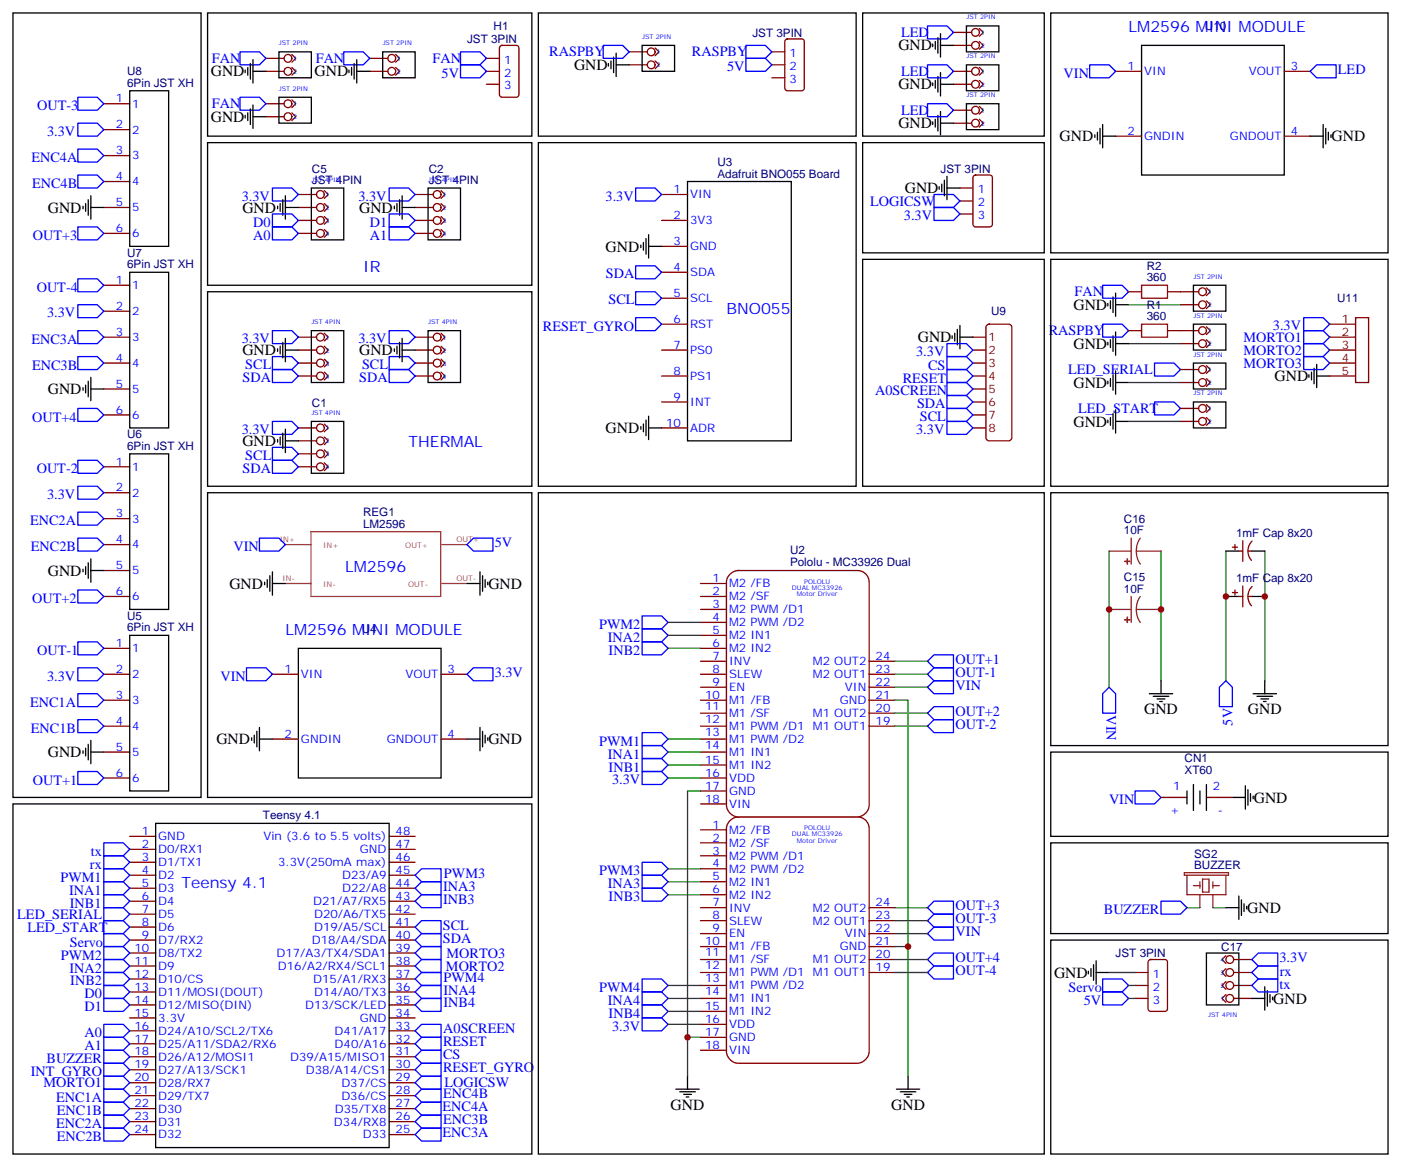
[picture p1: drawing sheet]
<svg xmlns="http://www.w3.org/2000/svg" width="381mm" height="317mm" viewBox="0 0 381 317" stroke-linecap="round" stroke-linejoin="round" font-family="sans-serif">
<g fill="none" stroke="#870000" stroke-width=".35">
<path d="M35.3 227.5h7M35.3 231.1h7M35.3 234.6h7M35.3 238.1h7M105.8 227.5h7.1M105.8 231.1h7.1M105.8 234.6h7.1M105.8 238.1h7.1M35.3 241.7h7M35.3 245.2h7M35.3 248.7h7M35.3 252.2h7"/>
<path d="M35.3 255.8h7M35.3 259.3h7M105.8 241.7h7.1M105.8 245.2h7.1M105.8 248.7h7.1M105.8 252.2h7.1M105.8 255.8h7.1M105.8 259.3h7.1M35.3 262.8h7M35.3 266.3h7M35.3 269.9h7M35.3 273.4h7"/>
<path d="M35.3 276.9h7M105.8 262.8h7.1M105.8 266.3h7.1M105.8 269.9h7.1M105.8 273.4h7.1M105.8 276.9h7.1M35.3 280.5h7M35.3 284h7M35.3 287.5h7M35.3 291h7M35.3 294.6h7M35.3 298.1h7"/>
<path d="M105.8 280.5h7.1M105.8 284h7.1M105.8 287.5h7.1M105.8 291h7.1M105.8 294.6h7.1M105.8 298.1h7.1M35.3 301.6h7M35.3 305.2h7M35.3 308.7h7M105.8 301.6h7.1M105.8 305.2h7.1M105.8 308.7h7.1"/>
</g>
<path d="M42.3 224h63.5v88.2h-63.5z" fill="none" stroke="#000" stroke-width=".35"/>
<path d="M198.4 223.4a3.4 3.4 0 0 1 2.3-1.2h32.5a3.2 3.2 0 0 1 3.2 3.2v60.7a3.4 3.4 0 0 1-3.2 3.2h-32.5a3.4 3.4 0 0 1-3.1-3.2v-60.7l.1-.7z" fill="#fff" stroke="#870000" stroke-width=".35"/>
<g fill="none" stroke="#870000" stroke-width=".35">
<path d="M190.5 239.9h7.1M190.5 225.8h7.1M190.5 229.3h7.1M190.5 232.8h7.1M190.5 236.4h7.1M190.5 257.5h7.1M190.5 243.4h7.1M190.5 254h7.1M190.5 250.5h7.1M190.5 246.9h7.1M236.4 257.5h7M236.4 254h7"/>
<path d="M236.4 250.5h7M236.4 246.9h7M190.5 278.7h7.1M190.5 275.2h7.1M190.5 271.6h7.1M190.5 264.6h7.1M190.5 261.1h7.1M190.5 268.1h7.1M236.4 264.6h7M236.4 261.1h7M190.5 282.2h7.1M190.5 285.7h7.1"/>
</g>
<path d="M198.4 156.4a3.4 3.4 0 0 1 2.3-1.2h32.5a3.2 3.2 0 0 1 3.2 3.2v60.7a3.4 3.4 0 0 1-3.2 3.1h-32.5a3.4 3.4 0 0 1-3.1-3.1v-60.7l.1-.7z" fill="#fff" stroke="#870000" stroke-width=".35"/>
<g fill="none" stroke="#870000" stroke-width=".35">
<path d="M72.3 15.9h5M72.3 19.4h5M79.4 14.8l1 1.1-1 1M79.4 18.3l1 1.1-1 1.1M100.5 15.9h5M100.5 19.4h5M107.6 14.8l1.1 1.1-1.1 1M107.6 18.3l1.1 1.1-1.1 1.1M132.3 15.9h3.5M132.3 19.4h3.5M136.1 12.6l.4-.3h3.9a.71 .71 0 0 1 .7 .8l-.1 12.9-.6 .5h-3.9l-.5-.3-.2-.4v-12.7zM171.1 14.1h4.9"/>
<path d="M171.1 17.6h4.9M178.2 13.1l1 1-1 1.1M178.2 16.6l1 1-1 1.1M209.9 14.1h3.5M209.9 17.6h3.5M213.7 10.8l.4-.2h3.9a.71 .71 0 0 1 .7 .7v13l-.7 .4h-3.9l-.5-.2-.2-.5v-12.7zM259.3 19.4h4.9M259.3 8.8h4.9M259.3 12.3h4.9M266.3 7.8l1.1 1-1.1 1.1M266.3 11.3l1.1 1-1.1 1.1M266.3 18.3l1.1 1.1-1.1 1.1"/>
<path d="M303.4 19.4h7M349.2 19.4h7.1M28.2 28.2h7.1M28.2 35.3h7.1M72.3 28.2h5M72.3 31.7h5M79.4 27.2l1 1-1 1.1M79.4 30.7l1 1-1 1.1M132.3 22.9h3.5M209.9 21.2h3.5M259.3 22.9h4.9M259.3 30h4.9"/>
<path d="M259.3 33.5h4.9M266.3 21.9l1.1 1-1.1 1.1M266.3 28.9l1.1 1.1-1.1 1M266.3 32.5l1.1 1-1.1 1.1M303.4 37h7M349.2 37h7.1M28.2 56.4h7.1M28.2 42.3h7.1M28.2 49.4h7.1M81.1 52.9h5M81.1 60h5M81.1 56.4h5"/>
<path d="M88.2 51.9l1.1 1-1.1 1.1M88.2 55.4l1.1 1-1.1 1.1M88.2 58.9l1.1 1.1-1.1 1M112.9 52.9h4.9M112.9 60h4.9M112.9 56.4h4.9M119.9 51.9l1.1 1-1.1 1.1M119.9 55.4l1.1 1-1.1 1.1M119.9 58.9l1.1 1.1-1.1 1M179.9 52.9h7.1M179.9 60h7.1M261.1 51.2h3.5"/>
<path d="M261.1 54.7h3.5M261.1 58.2h3.5M264.8 47.8l.5-.2h3.9a.71 .71 0 0 1 .7 .7l-.1 13-.6 .4h-3.9l-.5-.2-.2-.5v-12.7zM28.2 63.5h7.1M28.2 77.6h7.1M81.1 63.5h5M88.2 62.4l1.1 1.1-1.1 1.1M112.9 63.5h4.9M119.9 62.4l1.1 1.1-1.1 1.1M179.9 67h7.1M179.9 74.1h7.1M306.9 79.4h3.5"/>
<path d="M317.5 79.4h8.5M328.1 78.3l1 1.1-1 1M28.2 91.7h7.1M28.2 98.8h7.1M28.2 84.7h7.1M81.1 95.2h5M81.1 91.7h5M81.1 98.8h5M88.2 90.7l1.1 1-1.1 1.1M88.2 94.2l1.1 1-1.1 1.1M88.2 97.7l1.1 1.1-1.1 1M112.9 95.2h4.9"/>
<path d="M112.9 91.7h4.9M112.9 98.8h4.9M119.9 90.7l1.1 1-1.1 1.1M119.9 94.2l1.1 1-1.1 1.1M119.9 97.7l1.1 1.1-1.1 1M179.9 81.1h7.1M179.9 88.2h7.1M179.9 95.2h7.1M264.6 95.2h3.5M264.6 91.7h3.5M264.6 98.8h3.5M268.4 88.5l.6-.3h5.3a.88 .88 0 0 1 .9 .9v30a.95 .95 0 0 1-.9 .8h-5.3a.95 .95 0 0 1-.9-.8v-30z"/>
<path d="M306.9 90h3.5M317.5 90h8.5M321 82.9h5M321 93.5h5M328.1 81.8l1 1.1-1 1.1M328.1 88.9l1 1.1-1 1M328.1 92.4l1 1.1-1 1M328.1 99.5l1 1-1 1.1M361.6 88.2h7.1M361.6 95.2h7.1M361.6 91.7h7.1M361.6 98.8h7.1"/>
<path d="M368.7 86.4h3.5v17.7h-3.5zM28.2 105.8h7.1M28.2 112.9h7.1M81.1 102.3h5M81.1 116.4h5M81.1 119.9h5M88.2 115.4l1.1 1-1.1 1.1M88.2 118.9l1.1 1-1.1 1.1M88.2 101.2l1.1 1.1-1.1 1.1M112.9 102.3h4.9M119.9 101.2l1.1 1.1-1.1 1.1M179.9 102.3h7.1"/>
<path d="M179.9 109.4h7.1M179.9 116.4h7.1M264.6 102.3h3.5M264.6 109.4h3.5M264.6 116.4h3.5M264.6 105.8h3.5M264.6 112.9h3.5M321 100.5h5M321 104.1h5M321 111.1h5M321 114.7h5M328.1 103l1 1.1-1 1"/>
<path d="M328.1 110.1l1 1-1 1.1M328.1 113.6l1 1.1-1 1M361.6 102.3h7.1M28.2 127h7.1M28.2 134.1h7.1M81.1 123.5h5M81.1 127h5M88.2 122.4l1.1 1.1-1.1 1M88.2 125.9l1.1 1.1-1.1 1.1M28.2 141.1h7.1M28.2 148.2h7.1M28.2 155.2h7.1"/>
<path d="M190.5 158.7h7.1M335.1 148.9h1.4M335.8 148.2v1.4M336.9 149.9h1.1M338 147.1v5.7M338 159.5v5.6M339.4 149.9h1M340.5 147.2a3.8 3.8 0 0 0-.2 5.3M340.5 159.6a3.8 3.8 0 0 0-.2 5.2M28.2 176.4h7.1M28.2 162.3h7.1M190.5 176.4h7.1"/>
<path d="M190.5 172.9h7.1M190.5 179.9h7.1M190.5 162.3h7.1M190.5 165.8h7.1M190.5 169.3h7.1M236.4 179.9h7M335.1 161.2h1.4M335.8 160.5v1.4M336.9 162.3h1.1M339.4 162.3h1M28.2 190.5h7.1M28.2 197.6h7.1"/>
<path d="M28.2 183.4h7.1M74.1 183.4h7M119.9 183.4h7.1M190.5 190.5h7.1M190.5 197.6h7.1M190.5 194h7.1M190.5 187h7.1M190.5 183.4h7.1M236.4 190.5h7M236.4 197.6h7M236.4 194h7M236.4 187h7"/>
<path d="M236.4 183.4h7M28.2 211.7h7.1M28.2 204.6h7.1M74.1 201.1h7M119.9 201.1h7.1M190.5 215.2h7.1M190.5 211.7h7.1M190.5 208.1h7.1M190.5 204.6h7.1M190.5 218.7h7.1M190.5 201.1h7.1M315.7 217h7.1"/>
<path d="M328.1 217h7M333.4 260l-1.1 1.1 1.1 1M308.7 264.6h3.5M308.7 268.1h3.5M308.7 271.6h3.5M312.4 261.3l.5-.2h3.9a.71 .71 0 0 1 .7 .7l-.1 12.9-.6 .5h-3.9l-.5-.3-.2-.4v-12.7zM333.4 270.6l-1.1 1 1.1 1.1M333.4 267.1l-1.1 1 1.1 1.1M333.4 263.5l-1.1 1.1 1.1 1M335.5 264.6h4.9M335.5 268.1h4.9M335.5 271.6h4.9"/>
<path d="M335.5 261.1h4.9"/>
<circle cx="78.3" cy="15.9" r="1.06"/>
<circle cx="78.3" cy="19.4" r="1.06"/>
<circle cx="106.5" cy="15.9" r="1.06"/>
<circle cx="106.5" cy="19.4" r="1.06"/>
<circle cx="177.1" cy="17.6" r="1.06"/>
<circle cx="177.1" cy="14.1" r="1.06"/>
<circle cx="265.3" cy="19.4" r="1.06"/>
<circle cx="265.3" cy="8.8" r="1.06"/>
<circle cx="265.3" cy="12.3" r="1.06"/>
<circle cx="78.3" cy="31.7" r="1.06"/>
<circle cx="78.3" cy="28.2" r="1.06"/>
<circle cx="265.3" cy="22.9" r="1.06"/>
<circle cx="265.3" cy="30" r="1.06"/>
<circle cx="265.3" cy="33.5" r="1.06"/>
<circle cx="87.1" cy="52.9" r="1.06"/>
<circle cx="87.1" cy="60" r="1.06"/>
<circle cx="87.1" cy="56.4" r="1.06"/>
<circle cx="118.9" cy="60" r="1.06"/>
<circle cx="118.9" cy="52.9" r="1.06"/>
<circle cx="118.9" cy="56.4" r="1.06"/>
<circle cx="87.1" cy="63.5" r="1.06"/>
<circle cx="118.9" cy="63.5" r="1.06"/>
<circle cx="327" cy="79.4" r="1.06"/>
<circle cx="87.1" cy="98.8" r="1.06"/>
<circle cx="87.1" cy="91.7" r="1.06"/>
<circle cx="87.1" cy="95.2" r="1.06"/>
<circle cx="118.9" cy="91.7" r="1.06"/>
<circle cx="118.9" cy="98.8" r="1.06"/>
<circle cx="118.9" cy="95.2" r="1.06"/>
<circle cx="327" cy="90" r="1.06"/>
<circle cx="327" cy="93.5" r="1.06"/>
<circle cx="327" cy="82.9" r="1.06"/>
<circle cx="87.1" cy="116.4" r="1.06"/>
<circle cx="87.1" cy="119.9" r="1.06"/>
<circle cx="87.1" cy="102.3" r="1.06"/>
<circle cx="118.9" cy="102.3" r="1.06"/>
<circle cx="327" cy="104.1" r="1.06"/>
<circle cx="327" cy="100.5" r="1.06"/>
<circle cx="327" cy="111.1" r="1.06"/>
<circle cx="327" cy="114.7" r="1.06"/>
<circle cx="87.1" cy="123.5" r="1.06"/>
<circle cx="87.1" cy="127" r="1.06"/>
<circle cx="334.4" cy="268.1" r="1.06"/>
<circle cx="334.4" cy="271.6" r="1.06"/>
<circle cx="334.4" cy="264.6" r="1.06"/>
<circle cx="334.4" cy="261.1" r="1.06"/>
</g>
<g fill="none" stroke="#000" stroke-width=".35">
<path d="M3.5 3.5h51.2v213.5h-51.2zM56.4 3.5h88.2v33.5h-88.2zM66.7 19v.8M67.4 18.3v2.2M68.1 17.3v4.2M68.8 19.4h3.5M68.8 16.2v6.4M75.8 14.1h8.9v7.1h-8.9zM94.9 19v.8M95.6 18.3v2.2M96.3 17.3v4.2M97 19.4h3.5"/>
<path d="M97 16.2v6.4M104.1 14.1h8.8v7.1h-8.8zM146.4 3.5h86.4v33.5h-86.4zM165.5 17.3v.7M166.2 16.6v2.1M166.9 15.5v4.3M167.6 17.6h3.5M167.6 14.5v6.3M174.6 12.3h8.8v7.1h-8.8zM234.6 3.5h49.4v33.5h-49.4zM253.6 12v.7M254.4 11.3v2.1"/>
<path d="M255.1 10.2v4.3M255.8 12.3h3.5M255.8 9.2v6.3M255.8 19.8v6.3M262.8 7.1h8.8v7h-8.8zM262.8 17.6h8.8v7.1h-8.8zM285.8 3.5h91.7v65.3h-91.7zM310.4 12.3h38.8v35.3h-38.8zM35.3 24.7h10.6v42.3h-10.6zM56.4 38.8h88.2v38.8h-88.2zM66.7 31.4v.7M67.4 30.7v2.1"/>
<path d="M68.1 29.6v4.3M68.8 28.6v6.3M68.8 31.7h3.5M75.8 26.5h8.9v7h-8.9zM146.4 38.8h86.4v93.5h-86.4zM234.6 38.8h49.4v30h-49.4zM253.6 22.6v.7M253.6 33.2v.7M254.4 21.9v2.1M254.4 32.5v2.1M255.1 20.8v4.2M255.1 31.4v4.2"/>
<path d="M255.8 30.3v6.4M255.8 22.9h3.5M255.8 33.5h3.5M262.8 28.2h8.8v7.1h-8.8zM297.7 36.7v.7M298.4 36v2.1M299.2 34.9v4.3M299.9 37h3.5M299.9 33.9v6.3M356.3 37h3.5M359.8 33.9v6.3M360.5 34.9v4.3"/>
<path d="M361.2 36v2.1M361.9 36.7v.7M22.6 56.1v.7M23.3 55.4v2.1M24 54.3v4.3M24.7 56.4h3.5M24.7 53.3v6.3M75.5 56.1v.7M76.2 55.4v2.1M76.9 54.3v4.3M77.6 53.3v6.3M77.6 56.4h3.5"/>
<path d="M84.7 51.2h8.8v14.1h-8.8zM107.2 56.1v.7M107.9 55.4v2.1M108.7 54.3v4.3M109.4 53.3v6.3M109.4 56.4h3.5M116.4 51.2h8.8v14.1h-8.8zM187 49.4h28.2v70.5h-28.2zM255.4 50.8v.7M256.1 50.1v2.1M256.8 49v4.3M257.5 51.2h3.6"/>
<path d="M257.5 48v6.3M35.3 74.1h10.6v42.3h-10.6zM56.4 79.4h88.2v52.9h-88.2zM174.3 66.7v.7M175 66v2.1M175.7 64.9v4.2M176.4 67h3.5M176.4 63.9v6.3M234.6 70.6h49.4v61.7h-49.4zM285.8 70.6h91.7v61.7h-91.7zM303.4 79.7v6.4M324.6 77.6h8.8v7.1h-8.8z"/>
<path d="M75.5 94.9v.7M76.2 94.2v2.1M76.9 93.1v4.3M77.6 92.1v6.3M77.6 95.2h3.5M84.7 90h8.8v14.1h-8.8zM107.2 94.9v.7M107.9 94.2v2.1M108.7 93.1v4.3M109.4 95.2h3.5M109.4 92.1v6.3M116.4 90h8.8v14.1h-8.8z"/>
<path d="M258.9 91.4v.7M259.6 90.7v2.1M260.3 89.6v4.2M261.1 91.7h3.5M261.1 88.5v6.4M301.3 82.5v.8M301.3 93.1v.7M302 81.8v2.2M302 92.4v2.1M302.7 80.8v4.2M302.7 91.4v4.2M303.4 82.9h3.5"/>
<path d="M303.4 90.3v6.4M303.4 93.5h3.5M324.6 88.2h8.8v7h-8.8zM324.6 98.8h8.8v7h-8.8zM358.1 99.1v6.4M22.6 105.5v.7M23.3 104.8v2.1M24 103.7v4.2M24.7 102.7v6.3M24.7 105.8h3.5M75.5 119.6v.7M76.2 118.9v2.1"/>
<path d="M76.9 117.8v4.3M77.6 119.9h3.5M77.6 116.8v6.3M84.7 114.7h8.8v14.1h-8.8zM174.3 116.1v.7M175 115.4v2.1M175.7 114.3v4.2M176.4 113.2v6.4M176.4 116.4h3.5M301.3 103.7v.7M301.3 114.3v.7M302 103v2.1"/>
<path d="M302 113.6v2.1M302.7 102v4.2M302.7 112.5v4.3M303.4 100.9v6.3M303.4 111.5v6.3M303.4 104.1h3.5M303.4 114.7h3.5M324.6 109.4h8.8v7h-8.8zM356 102v.7M356.7 101.2v2.2M357.4 100.2v4.2M358.1 102.3h3.5"/>
<path d="M35.3 123.5h10.6v42.3h-10.6zM56.4 134.1h88.2v82.9h-88.2zM146.4 134.1h137.6v179.9h-137.6zM285.8 134.1h91.7v68.7h-91.7zM22.6 154.9v.7M23.3 154.2v2.1M24 153.1v4.2M24.7 152v6.4M24.7 155.2h3.5M72 158.4v.7M72.7 157.7v2.1M73.4 156.6v4.3"/>
<path d="M74.1 158.7h3.5M74.1 155.6v6.3M127 158.7h3.5M130.5 155.6v6.3M131.2 156.6v4.3M131.9 157.7v2.1M132.6 158.4v.7M333.4 149.9h3.5M340.4 149.9h3.6M35.3 172.9h10.6v42.3h-10.6zM81.1 176.4h38.8v35.3h-38.8zM333.4 162.3h3.5"/>
<path d="M340.4 162.3h3.6M69.8 199v4.2M70.6 197.9v6.4M130.5 197.9v6.4M131.2 199v4.2M312.6 188.7h6.3M313.6 189.4h4.3M314.7 190.1h2.1M315.4 190.9h.7M315.7 185.2v3.5M340.8 188.7h6.3M341.8 189.4h4.3"/>
<path d="M342.9 190.1h2.1M343.6 190.9h.7M344 185.2v3.5M3.5 218.7h141.1v95.3h-141.1zM22.6 204.3v.7M23.3 203.6v2.1M24 202.5v4.2M24.7 201.4v6.4M24.7 204.6h3.5M68.4 200.7v.7M69.1 200v2.1M70.6 201.1h3.5"/>
<path d="M127 201.1h3.5M131.9 200v2.1M132.6 200.7v.7M285.8 204.6h91.7v22.9h-91.7zM322.8 215.2v3.5M324.6 213.4v7.1M326.3 215.2v3.5M328.1 213.4v7.1M335.1 217h3.6M338.7 213.8v6.3M339.4 214.8v4.3M340.1 215.9v2.1"/>
<path d="M340.8 216.6v.7M285.8 229.3h91.7v24.7h-91.7zM285.8 255.8h91.7v58.2h-91.7zM328.1 259.3h8.8v14.1h-8.8zM333.4 246.9h3.5M336.9 243.8v6.3M337.6 244.8v4.3M338.3 245.9v2.1M339 246.6v.7M296 264.2v.7M296.7 263.5v2.1M297.4 262.5v4.2"/>
<path d="M298.1 264.6h3.5M298.1 261.4v6.4M340.4 271.6h3.6M344 268.5v6.3M344.7 269.5v4.3M345.4 270.6v2.1M346.1 271.3v.7M183.8 296.3h6.3M184.9 297h4.2M185.9 297.7h2.1M186.6 298.4h.7M187 292.8v3.5"/>
<path d="M243.8 296.3h6.3M244.8 297h4.3M245.9 297.7h2.1M246.6 298.4h.7M246.9 292.8v3.5"/>
</g>
<g fill="none" stroke="#00f" stroke-width=".35">
<path d="M65.3 14.1h5.3l1.7 1.8-1.7 1.7h-5.3zM93.5 14.1h5.3l1.7 1.8-1.7 1.7h-5.3zM125.2 17.6h5.3l1.8 1.8-1.8 1.8h-5.3zM125.2 14.1h5.3l1.8 1.8-1.8 1.7h-5.3zM164 12.3h5.3l1.8 1.8-1.8 1.8h-5.3zM202.8 15.9h5.3l1.8 1.7-1.8 1.8h-5.3zM202.8 12.3h5.3l1.8 1.8-1.8 1.8h-5.3zM252.2 7.1h5.3l1.8 1.7-1.8 1.8h-5.3zM252.2 17.6h5.3l1.8 1.8-1.8 1.8h-5.3zM296.3 17.6h5.3l1.8 1.8-1.8 1.8h-5.3zM358.1 17.6h5.3v3.6h-5.3l-1.8-1.8zM21.2 26.5h5.3l1.7 1.7-1.7 1.8h-5.3z"/>
<path d="M21.2 33.5h5.3l1.7 1.8-1.7 1.7h-5.3zM65.3 26.5h5.3l1.7 1.7-1.7 1.8h-5.3zM252.2 28.2h5.3l1.8 1.8-1.8 1.7h-5.3zM21.2 40.6h5.3l1.7 1.7-1.7 1.8h-5.3zM21.2 47.6h5.3l1.7 1.8-1.7 1.8h-5.3zM74.1 51.2h5.3l1.7 1.7-1.7 1.8h-5.3zM74.1 58.2h5.3l1.7 1.8-1.7 1.7h-5.3zM105.8 51.2h5.3l1.8 1.7-1.8 1.8h-5.3zM105.8 58.2h5.3l1.8 1.8-1.8 1.7h-5.3zM172.9 51.2h5.3l1.7 1.7-1.7 1.8h-5.3zM254 52.9h5.3l1.8 1.8-1.8 1.7h-5.3zM254 56.4h5.3l1.8 1.8-1.8 1.8h-5.3z"/>
<path d="M21.2 61.7h5.3l1.7 1.8-1.7 1.8h-5.3zM21.2 75.8h5.3l1.7 1.8-1.7 1.8h-5.3zM74.1 61.7h5.3l1.7 1.8-1.7 1.8h-5.3zM105.8 61.7h5.3l1.8 1.8-1.8 1.8h-5.3zM172.9 79.4h5.3l1.7 1.7-1.7 1.8h-5.3zM172.9 72.3h5.3l1.7 1.8-1.7 1.7h-5.3zM299.9 77.6h5.3l1.7 1.8-1.7 1.7h-5.3zM21.2 82.9h5.3l1.7 1.8-1.7 1.7h-5.3zM21.2 90h5.3l1.7 1.7-1.7 1.8h-5.3zM21.2 97h5.3l1.7 1.8-1.7 1.7h-5.3zM74.1 97h5.3l1.7 1.8-1.7 1.7h-5.3zM74.1 90h5.3l1.7 1.7-1.7 1.8h-5.3z"/>
<path d="M105.8 97h5.3l1.8 1.8-1.8 1.7h-5.3zM105.8 90h5.3l1.8 1.7-1.8 1.8h-5.3zM172.9 86.4h5.3l1.7 1.8-1.7 1.8h-5.3zM257.5 97h5.3l1.8 1.8-1.8 1.7h-5.3zM257.5 93.5h5.3l1.8 1.7-1.8 1.8h-5.3zM299.9 88.2h5.3l1.7 1.8-1.7 1.7h-5.3zM314 98.8h5.3l1.7 1.7-1.7 1.8h-5.3zM354.5 90h5.3l1.8 1.7-1.8 1.8h-5.3zM354.5 93.5h5.3l1.8 1.7-1.8 1.8h-5.3zM354.5 97h5.3l1.8 1.8-1.8 1.7h-5.3zM354.5 86.4h5.3l1.8 1.8-1.8 1.8h-5.3zM21.2 111.1h5.3l1.7 1.8-1.7 1.8h-5.3z"/>
<path d="M74.1 100.5h5.3l1.7 1.8-1.7 1.8h-5.3zM74.1 114.7h5.3l1.7 1.7-1.7 1.8h-5.3zM105.8 100.5h5.3l1.8 1.8-1.8 1.8h-5.3zM257.5 100.5h5.3l1.8 1.8-1.8 1.8h-5.3zM257.5 104.1h5.3l1.8 1.7-1.8 1.8h-5.3zM257.5 114.7h5.3l1.8 1.7-1.8 1.8h-5.3zM257.5 111.1h5.3l1.8 1.8-1.8 1.8h-5.3zM257.5 107.6h5.3l1.8 1.8-1.8 1.7h-5.3zM314 109.4h5.3l1.7 1.7-1.7 1.8h-5.3zM21.2 125.2h5.3l1.7 1.8-1.7 1.8h-5.3zM21.2 132.3h5.3l1.7 1.8-1.7 1.7h-5.3zM21.2 139.3h5.3l1.7 1.8-1.7 1.8h-5.3z"/>
<path d="M74.1 125.2h5.3l1.7 1.8-1.7 1.8h-5.3zM74.1 121.7h5.3l1.7 1.8-1.7 1.7h-5.3zM21.2 146.4h5.3l1.7 1.8-1.7 1.7h-5.3zM70.6 146.4h5.2l1.8 1.8-1.8 1.7h-5.2zM127 148.2l1.8-1.8h5.3v3.5h-5.3zM21.2 160.5h5.3l1.7 1.8-1.7 1.7h-5.3zM21.2 174.6h5.3l1.7 1.8-1.7 1.8h-5.3zM174.6 167.6h5.3l1.8 1.7-1.8 1.8h-5.3zM174.6 171.1h5.3l1.8 1.8-1.8 1.7h-5.3zM174.6 174.6h5.3l1.8 1.8-1.8 1.8h-5.3zM252.2 179.9l1.8-1.7h5.3v3.5h-5.3zM21.2 181.7h5.3l1.7 1.7-1.7 1.8h-5.3z"/>
<path d="M21.2 188.7h5.3l1.7 1.8-1.7 1.8h-5.3zM21.2 195.8h5.3l1.7 1.8-1.7 1.7h-5.3zM67 181.7h5.3l1.8 1.7-1.8 1.8h-5.3zM127 183.4l1.8-1.7h5.3v3.5h-5.3zM174.6 199.3h5.3l1.8 1.8-1.8 1.7h-5.3zM252.2 183.4l1.8-1.7h5.3v3.5h-5.3zM252.2 187l1.8-1.8h5.3v3.5h-5.3zM252.2 197.6l1.8-1.8h5.3v3.5h-5.3zM252.2 194l1.8-1.7h5.3v3.5h-5.3zM301.6 187l1.8 1.7v5.3h-3.5v-5.3zM333.4 185.2l1.7 1.8v5.3h-3.5v-5.3zM21.2 209.9h5.3l1.7 1.8-1.7 1.7h-5.3z"/>
<path d="M174.6 202.8h5.3l1.8 1.8-1.8 1.8h-5.3zM174.6 206.4h5.3l1.8 1.7-1.8 1.8h-5.3zM174.6 209.9h5.3l1.8 1.8-1.8 1.7h-5.3zM308.7 215.2h5.3l1.7 1.8-1.7 1.7h-5.3zM28.2 239.9h5.3l1.8 1.8-1.8 1.7h-5.3zM28.2 236.4h5.3l1.8 1.7-1.8 1.8h-5.3zM28.2 229.3h5.3l1.8 1.8-1.8 1.7h-5.3zM28.2 232.8h5.3l1.8 1.8-1.8 1.8h-5.3zM112.9 238.1l1.8-1.7h5.2v3.5h-5.2zM174.6 234.6h5.3l1.8 1.8-1.8 1.7h-5.3zM174.6 238.1h5.3l1.8 1.8-1.8 1.8h-5.3zM28.2 243.4h5.3l1.8 1.8-1.8 1.7h-5.3z"/>
<path d="M28.2 257.5h5.3l1.8 1.8-1.8 1.8h-5.3zM28.2 250.5h5.3l1.8 1.7-1.8 1.8h-5.3zM28.2 246.9h5.3l1.8 1.8-1.8 1.8h-5.3zM28.2 254h5.3l1.8 1.8-1.8 1.7h-5.3zM112.9 255.8l1.8-1.8h5.2v3.5h-5.2zM112.9 252.2l1.8-1.7h5.2v3.5h-5.2zM112.9 245.2l1.8-1.8h5.2v3.5h-5.2zM112.9 241.7l1.8-1.8h5.2v3.5h-5.2zM114.7 257.5h5.2v3.6h-5.2l-1.8-1.8zM174.6 241.7h5.3l1.8 1.7-1.8 1.8h-5.3zM252.2 254l1.8-1.8h5.3v3.6h-5.3zM252.2 250.5l1.8-1.8h5.3v3.5h-5.3z"/>
<path d="M254 245.2h5.3v3.5h-5.3l-1.8-1.8zM315.7 245.2h5.3l1.8 1.7-1.8 1.8h-5.3zM28.2 264.6h5.3l1.8 1.7-1.8 1.8h-5.3zM28.2 261.1h5.3l1.8 1.7-1.8 1.8h-5.3zM28.2 278.7h5.3l1.8 1.8-1.8 1.7h-5.3zM28.2 268.1h5.3l1.8 1.8-1.8 1.7h-5.3zM28.2 271.6h5.3l1.8 1.8-1.8 1.8h-5.3zM112.9 273.4l1.8-1.8h5.2v3.6h-5.2zM112.9 269.9l1.8-1.8h5.2v3.5h-5.2zM112.9 262.8l1.8-1.7h5.2v3.5h-5.2zM114.7 264.6h5.2v3.5h-5.2l-1.8-1.8zM174.6 266.3h5.3l1.8 1.8-1.8 1.8h-5.3z"/>
<path d="M174.6 269.9h5.3l1.8 1.7-1.8 1.8h-5.3zM174.6 273.4h5.3l1.8 1.8-1.8 1.7h-5.3zM174.6 276.9h5.3l1.8 1.8-1.8 1.8h-5.3zM252.2 261.1l1.8-1.8h5.3v3.5h-5.3zM252.2 264.6l1.8-1.8h5.3v3.5h-5.3zM299.9 266.3h5.3l1.7 1.8-1.7 1.8h-5.3zM299.9 269.9h5.3l1.7 1.7-1.7 1.8h-5.3zM340.4 261.1l1.8-1.8h5.3v3.5h-5.3zM340.4 264.6l1.8-1.8h5.3v3.5h-5.3zM342.2 266.3h5.3v3.6h-5.3l-1.8-1.8zM28.2 296.3h5.3l1.8 1.8-1.8 1.8h-5.3zM28.2 299.9h5.3l1.8 1.7-1.8 1.8h-5.3z"/>
<path d="M28.2 289.3h5.3l1.8 1.7-1.8 1.8h-5.3zM28.2 282.2h5.3l1.8 1.8-1.8 1.7h-5.3zM28.2 285.7h5.3l1.8 1.8-1.8 1.8h-5.3zM28.2 292.8h5.3l1.8 1.8-1.8 1.7h-5.3zM112.9 287.5l1.8-1.8h5.2v3.6h-5.2zM112.9 280.5l1.8-1.8h5.2v3.5h-5.2zM112.9 294.6l1.8-1.8h5.2v3.5h-5.2zM114.7 296.3h5.2v3.6h-5.2l-1.8-1.8zM114.7 289.3h5.2v3.5h-5.2l-1.8-1.8zM114.7 282.2h5.2v3.5h-5.2l-1.8-1.7zM28.2 303.4h5.3l1.8 1.8-1.8 1.7h-5.3zM28.2 306.9h5.3l1.8 1.8-1.8 1.7h-5.3z"/>
<path d="M112.9 308.7l1.8-1.8h5.2v3.5h-5.2zM112.9 305.2l1.8-1.8h5.2v3.5h-5.2zM112.9 301.6l1.8-1.7h5.2v3.5h-5.2z"/>
</g>
<g fill="none" stroke="#008700" stroke-width=".35">
<path d="M306.9 82.9h14.1M306.9 93.5h14.1M306.9 104.1h14.1M306.9 114.7h14.1M301.6 149.9v37.1M315.7 149.9v35.3M333.4 149.9v35.3M344 149.9v35.3M181.7 176.4h8.8M181.7 172.9h8.8M181.7 169.3h8.8M243.4 179.9h8.8"/>
<path d="M243.4 190.5h3.5v67M243.4 187h8.8M243.4 194h8.8M243.4 197.6h8.8M243.4 183.4h8.8M181.7 208.1h8.8M181.7 204.6h8.8M181.7 201.1h8.8M181.7 211.7h8.8M190.5 215.2h-3.5v77.6M181.7 239.9h8.8M181.7 236.4h8.8"/>
<path d="M181.7 243.4h8.8M243.4 257.5h3.5v35.3M243.4 254h8.8M243.4 246.9h8.8M243.4 250.5h8.8M322.8 246.9h3.5M329.8 246.9h3.6M181.7 278.7h8.8M181.7 275.2h8.8M181.7 271.6h8.8M181.7 268.1h8.8M243.4 264.6h8.8"/>
<path d="M243.4 261.1h8.8M301.6 264.6h7.1M306.9 271.6h1.8M306.9 268.1h1.8M187 282.2h3.5"/>
</g>
<path d="M77.6 148.2h7M77.6 158.7h7M84.6 144.6h35.2v17.7h-35.2zM120.1 148.2h6.9M120.1 158.7h6.9" fill="none" stroke="#a64a4a" stroke-width=".35"/>
<path d="M310.4 77.6h7.1v3.5h-7.1zM310.4 88.2h7.1v3.5h-7.1z" fill="none" stroke="#a10000" stroke-width=".35"/>
<g fill="none" stroke="#8c2424" stroke-width=".35">
<path d="M301.6 149.9h6M307.6 146.4v7.1M309 149.9l.3 1.9 .8 1.7M309 149.9h6.7M310.1 146.4l-.8 1.7-.3 1.8M301.6 165.8h6M307.6 162.3v7M309 165.8l.3 1.9 .8 1.6M309 165.8h6.7M310.1 162.3l-.8 1.7-.3 1.8M322.1 237.4h12v.7h-12zM322.8 238.1v5.3h10.6v-5.3"/>
<path d="M326.3 239.9v1.8M327 239.2h1.8v3.5h-1.8zM329.8 239.9v1.8M324.6 240.9h1.7M326.3 243.4v3.5M329.8 240.9h1.8M329.8 243.4v3.5"/>
</g>
<g fill="#8c2424" stroke="#8c2424" stroke-width=".35">
<path d="M306.6 167.9v1.4z"/>
<path d="M305.9 168.6h1.4z"/>
<path d="M306.6 152v1.5z"/>
<path d="M305.9 152.7l1.4 .1z"/>
</g>
<g fill="#c00">
<circle cx="246.9" cy="257.5" r=".88"/>
<circle cx="187" cy="282.2" r=".88"/>
<circle cx="315.7" cy="165.8" r=".88"/>
<circle cx="301.6" cy="165.8" r=".88"/>
<circle cx="333.4" cy="162.3" r=".88"/>
<circle cx="344" cy="162.3" r=".88"/>
</g>
<g font-size="4.2" fill="#00f">
<text x="306.9" y="8.8">LM2596 MINI MODULE</text>
<text x="98.8" y="74.1">IR</text>
<text x="197.6" y="85.3">BNO055</text>
<text x="111.1" y="121.7">THERMAL</text>
<text x="93.8" y="155.6">LM2596</text>
<text x="77.6" y="172.9">LM2596 MINI MODULE</text>
<text x="49.4" y="241.7">Teensy 4.1</text>
</g>
<g font-size="4.2">
<text x="244.3" y="13.7">GND</text>
<text x="57.3" y="20.8">GND</text>
<text x="85.6" y="20.8">GND</text>
<text x="156.1" y="19">GND</text>
<text x="244.3" y="24.3">GND</text>
<text x="57.3" y="33.1">GND</text>
<text x="244.3" y="34.9">GND</text>
<text x="288.2" y="38.5">GND</text>
<text x="362.1" y="38.4">GND</text>
<text x="246.1" y="52.5">GND</text>
<text x="13" y="57.9">GND</text>
<text x="65.9" y="57.9">GND</text>
<text x="97.7" y="57.9">GND</text>
<text x="164.7" y="68.4">GND</text>
<text x="291.9" y="84.3">GND</text>
<text x="249.6" y="93.1">GND</text>
<text x="291.9" y="94.9">GND</text>
<text x="65.9" y="96.7">GND</text>
<text x="97.7" y="96.7">GND</text>
<text x="13" y="107.2">GND</text>
<text x="291.9" y="105.5">GND</text>
<text x="346.6" y="103.7">GND</text>
<text x="164.7" y="117.8">GND</text>
<text x="291.9" y="116">GND</text>
<text x="65.9" y="121.4">GND</text>
<text x="13" y="156.6">GND</text>
<text x="62.4" y="160.2">GND</text>
<text x="132.8" y="160.1">GND</text>
<text x="311.1" y="194.4">GND</text>
<text x="339.4" y="194.4">GND</text>
<text x="58.9" y="202.5">GND</text>
<text x="132.8" y="202.5">GND</text>
<text x="13" y="206">GND</text>
<text x="341" y="218.4">GND</text>
<text x="339.2" y="248.4">GND</text>
<text x="286.6" y="266">GND</text>
<text x="346.3" y="273">GND</text>
<text x="182.4" y="302">GND</text>
<text x="242.4" y="302">GND</text>
</g>
<g font-size="3.9" fill="#00f">
<text x="245.1" y="10.1">LED</text>
<text x="57.6" y="17.1">FAN</text>
<text x="85.9" y="17.1">FAN</text>
<text x="117.6" y="17.1">FAN</text>
<text x="149.4" y="15.4">RASPBY</text>
<text x="188.2" y="15.4">RASPBY</text>
<text x="120.1" y="21.2">5V</text>
<text x="197.7" y="19.4">5V</text>
<text x="245.1" y="20.6">LED</text>
<text x="289.3" y="21.2">VIN</text>
<text x="363.8" y="20.2">LED</text>
<text x="57.6" y="29.5">FAN</text>
<text x="10.1" y="30">OUT-3</text>
<text x="245.1" y="31.2">LED</text>
<text x="12.8" y="37">3.3V</text>
<text x="8.5" y="44.1">ENC4A</text>
<text x="8.7" y="51.2">ENC4B</text>
<text x="65.7" y="54.6">3.3V</text>
<text x="97.5" y="54.6">3.3V</text>
<text x="164.7" y="54.7">3.3V</text>
<text x="236.6" y="55.9">LOGICSW</text>
<text x="245.8" y="60">3.3V</text>
<text x="8.9" y="65.3">OUT+3</text>
<text x="68.8" y="61.7">D0</text>
<text x="68.8" y="65.3">A0</text>
<text x="100.6" y="61.7">D1</text>
<text x="100.6" y="65.3">A1</text>
<text x="164.8" y="75.8">SDA</text>
<text x="10" y="79.4">OUT-4</text>
<text x="165.5" y="82.8">SCL</text>
<text x="292.2" y="80.6">FAN</text>
<text x="12.8" y="86.4">3.3V</text>
<text x="147.7" y="90">RESET_GYRO</text>
<text x="346.2" y="89.8">3.3V</text>
<text x="8.5" y="93.5">ENC3A</text>
<text x="65.7" y="93.4">3.3V</text>
<text x="97.5" y="93.4">3.3V</text>
<text x="285.2" y="91.2">RASPBY</text>
<text x="338.1" y="93">MORTO1</text>
<text x="8.7" y="100.5">ENC3B</text>
<text x="66.7" y="100.4">SCL</text>
<text x="98.5" y="100.4">SCL</text>
<text x="249.1" y="96.9">3.3V</text>
<text x="252.4" y="100.5">CS</text>
<text x="290.4" y="101.8">LED_SERIAL</text>
<text x="338.1" y="96.5">MORTO2</text>
<text x="338.1" y="100">MORTO3</text>
<text x="65.9" y="103.9">SDA</text>
<text x="97.7" y="103.9">SDA</text>
<text x="238" y="107.6">A0SCREEN</text>
<text x="245.5" y="104.1">RESET</text>
<text x="249.4" y="111">SDA</text>
<text x="293.2" y="112.4">LED_START</text>
<text x="8.8" y="114.7">OUT+4</text>
<text x="65.7" y="118.1">3.3V</text>
<text x="249.1" y="118">3.3V</text>
<text x="250.2" y="114.5">SCL</text>
<text x="66.7" y="125.1">SCL</text>
<text x="10" y="128.8">OUT-2</text>
<text x="65.9" y="128.6">SDA</text>
<text x="12.8" y="135.8">3.3V</text>
<text x="8.2" y="142.9">ENC2A</text>
<text x="8.4" y="149.9">ENC2B</text>
<text x="63.5" y="150">VIN</text>
<text x="134.5" y="148.9">5V</text>
<text x="8.8" y="164.1">OUT+2</text>
<text x="162.9" y="171.1">PWM2</text>
<text x="10.1" y="178.2">OUT-1</text>
<text x="165.3" y="174.6">INA2</text>
<text x="165.5" y="178.2">INB2</text>
<text x="12.8" y="185.1">3.3V</text>
<text x="59.9" y="185.3">VIN</text>
<text x="134.5" y="184.2">3.3V</text>
<text x="259.8" y="184.2">OUT-1</text>
<text x="259.8" y="180.6">OUT+1</text>
<text x="259.9" y="187.7">VIN</text>
<text x="8.2" y="192.3">ENC1A</text>
<text x="259.8" y="194.7">OUT+2</text>
<text x="300.9" y="194.6" transform="rotate(90 300.9 194.6)">VIN</text>
<text x="335.1" y="197.4" transform="rotate(-90 335.1 197.4)">5V</text>
<text x="8.4" y="199.3">ENC1B</text>
<text x="162.9" y="202.8">PWM1</text>
<text x="259.8" y="198.3">OUT-2</text>
<text x="165.3" y="206.4">INA1</text>
<text x="165.5" y="209.9">INB1</text>
<text x="8.9" y="213.5">OUT+1</text>
<text x="166.5" y="213.4">3.3V</text>
<text x="301.6" y="218.8">VIN</text>
<text x="24.7" y="232.8">tx</text>
<text x="24.5" y="236.4">rx</text>
<text x="120.7" y="238.9">PWM3</text>
<text x="162.9" y="238.1">PWM3</text>
<text x="16.5" y="240">PWM1</text>
<text x="18.8" y="243.6">INA1</text>
<text x="120.5" y="245.9">INB3</text>
<text x="120.5" y="242.4">INA3</text>
<text x="165.3" y="241.7">INA3</text>
<text x="165.5" y="245.2">INB3</text>
<text x="4.7" y="249.9">LED_SERIAL</text>
<text x="19" y="247.1">INB1</text>
<text x="259.8" y="247.7">OUT+3</text>
<text x="259.8" y="251.2">OUT-3</text>
<text x="300.2" y="248.7">BUZZER</text>
<text x="7.5" y="253.5">LED_START</text>
<text x="19" y="257.5">Servo</text>
<text x="120.4" y="253.1">SCL</text>
<text x="120.5" y="256.6">SDA</text>
<text x="259.9" y="254.7">VIN</text>
<text x="16.5" y="261.1">PWM2</text>
<text x="121.4" y="260.6">MORTO3</text>
<text x="259.8" y="261.8">OUT+4</text>
<text x="348" y="261.8">3.3V</text>
<text x="18.9" y="264.6">INA2</text>
<text x="19.1" y="268.1">INB2</text>
<text x="120.6" y="267.1">PWM4</text>
<text x="121.3" y="264.1">MORTO2</text>
<text x="162.9" y="269.9">PWM4</text>
<text x="259.8" y="265.3">OUT-4</text>
<text x="290.6" y="269.9">Servo</text>
<text x="347.9" y="269">tx</text>
<text x="348.1" y="265.4">rx</text>
<text x="23" y="271.6">D0</text>
<text x="23" y="275.2">D1</text>
<text x="120.6" y="274.1">INB4</text>
<text x="120.6" y="270.6">INA4</text>
<text x="165.3" y="273.4">INA4</text>
<text x="294.7" y="273.4">5V</text>
<text x="120.5" y="281.2">A0SCREEN</text>
<text x="165.5" y="276.9">INB4</text>
<text x="166.5" y="280.5">3.3V</text>
<text x="23" y="282.2">A0</text>
<text x="23" y="285.7">A1</text>
<text x="120.5" y="284.7">RESET</text>
<text x="8.4" y="292.8">INT_GYRO</text>
<text x="12.7" y="289.3">BUZZER</text>
<text x="120.5" y="291.7">RESET_GYRO</text>
<text x="120.5" y="288.2">CS</text>
<text x="11.8" y="295.8">MORTO1</text>
<text x="15.2" y="299.9">ENC1A</text>
<text x="120.5" y="298.8">ENC4B</text>
<text x="120.8" y="295.8">LOGICSW</text>
<text x="15.5" y="303.4">ENC1B</text>
<text x="120.4" y="302.3">ENC4A</text>
<text x="120.5" y="305.9">ENC3B</text>
<text x="15.2" y="306.9">ENC2A</text>
<text x="15.5" y="310.4">ENC2B</text>
<text x="120.4" y="309.4">ENC3A</text>
</g>
<g font-size="3.2" fill="#000080">
<text x="127" y="11.7">JST 3PIN</text>
<text x="134.2" y="8.1">H1</text>
<text x="204.6" y="10">JST 3PIN</text>
<text x="327.7" y="8.2">U10</text>
<text x="34.6" y="23.6">6Pin JST XH</text>
<text x="34.6" y="20.5">U8</text>
<text x="84.8" y="47.2">C5</text>
<text x="116.6" y="47.2">C2</text>
<text x="195.1" y="45.2">U3</text>
<text x="255.8" y="47">JST 3PIN</text>
<text x="84.8" y="50.1">JST 4PIN</text>
<text x="116.6" y="50.1">JST 4PIN</text>
<text x="195.1" y="48.3">Adafruit BNO055 Board</text>
<text x="34.6" y="69.8">U7</text>
<text x="34.6" y="73">6Pin JST XH</text>
<text x="311.9" y="76.6">360</text>
<text x="311.9" y="73.4">R2</text>
<text x="363.6" y="82.2">U11</text>
<text x="269.5" y="85.8">U9</text>
<text x="311.9" y="87.1">360</text>
<text x="311.9" y="84">R1</text>
<text x="84.8" y="110.7">C1</text>
<text x="34.6" y="119.2">U6</text>
<text x="34.6" y="122.4">6Pin JST XH</text>
<text x="98.7" y="143.6">LM2596</text>
<text x="98.7" y="140.4">REG1</text>
<text x="305.7" y="142.2">C16</text>
<text x="305.7" y="145.3">10F</text>
<text x="336.2" y="146">1mF Cap 8x20</text>
<text x="214.9" y="154.1">Pololu - MC33926 Dual</text>
<text x="214.9" y="150.8">U2</text>
<text x="305.7" y="161.2">10F</text>
<text x="305.7" y="158.1">C15</text>
<text x="336.2" y="158.4">1mF Cap 8x20</text>
<text x="34.6" y="171.8">6Pin JST XH</text>
<text x="34.6" y="168.6">U5</text>
<text x="98.4" y="172.2">U4</text>
<text x="322.1" y="207.4">CN1</text>
<text x="322.1" y="210.5">XT60</text>
<text x="71.5" y="223">Teensy 4.1</text>
<text x="324.8" y="233.4">SG2</text>
<text x="324.8" y="236.4">BUZZER</text>
<text x="303.4" y="260.4">JST 3PIN</text>
<text x="332.1" y="258.6">C17</text>
</g>
<g font-size="3.2" fill="#00f">
<text x="137.1" y="17.3">1</text>
<text x="214.7" y="15.5">1</text>
<text x="137.1" y="20.8">2</text>
<text x="214.7" y="19">2</text>
<text x="214.7" y="22.6">3</text>
<text x="306.7" y="19">1</text>
<text x="311.1" y="20.5">VIN</text>
<text x="339.6" y="20.5">VOUT</text>
<text x="351" y="19">3</text>
<text x="31.5" y="27.9">1</text>
<text x="36" y="29.3">1</text>
<text x="137.1" y="24.3">3</text>
<text x="31.5" y="34.9">2</text>
<text x="31.5" y="42">3</text>
<text x="36" y="36.3">2</text>
<text x="306.7" y="36.7">2</text>
<text x="311.1" y="38.1">GNDIN</text>
<text x="334.5" y="38.1">GNDOUT</text>
<text x="351" y="36.7">4</text>
<text x="36" y="43.4">3</text>
<text x="31.5" y="49">4</text>
<text x="36" y="50.4">4</text>
<text x="183.2" y="52.6">1</text>
<text x="187.7" y="54">VIN</text>
<text x="265.9" y="52.6">1</text>
<text x="31.5" y="56.1">5</text>
<text x="36" y="57.5">5</text>
<text x="183.2" y="59.6">2</text>
<text x="265.9" y="56.1">2</text>
<text x="265.9" y="59.6">3</text>
<text x="31.5" y="63.1">6</text>
<text x="36" y="64.6">6</text>
<text x="187.7" y="61">3V3</text>
<text x="183.2" y="66.7">3</text>
<text x="187.7" y="68.1">GND</text>
<text x="31.5" y="77.3">1</text>
<text x="183.2" y="73.7">4</text>
<text x="187.7" y="75.1">SDA</text>
<text x="36" y="78.7">1</text>
<text x="183.2" y="80.8">5</text>
<text x="187.7" y="82.2">SCL</text>
<text x="31.5" y="84.3">2</text>
<text x="36" y="85.7">2</text>
<text x="183.2" y="87.8">6</text>
<text x="187.7" y="89.3">RST</text>
<text x="31.5" y="91.4">3</text>
<text x="36" y="92.8">3</text>
<text x="183.2" y="94.9">7</text>
<text x="31.5" y="98.4">4</text>
<text x="36" y="99.8">4</text>
<text x="183.2" y="102">8</text>
<text x="187.7" y="96.3">PS0</text>
<text x="31.5" y="105.5">5</text>
<text x="36" y="106.9">5</text>
<text x="187.7" y="103.4">PS1</text>
<text x="31.5" y="112.5">6</text>
<text x="36" y="113.9">6</text>
<text x="183.2" y="109">9</text>
<text x="187.7" y="110.4">INT</text>
<text x="181.2" y="116.1">10</text>
<text x="187.7" y="117.5">ADR</text>
<text x="31.5" y="126.6">1</text>
<text x="36" y="128.1">1</text>
<text x="31.5" y="133.7">2</text>
<text x="36" y="135.1">2</text>
<text x="31.5" y="140.8">3</text>
<text x="36" y="142.2">3</text>
<text x="31.5" y="147.8">4</text>
<text x="36" y="149.2">4</text>
<text x="31.5" y="154.9">5</text>
<text x="31.5" y="161.9">6</text>
<text x="36" y="156.3">5</text>
<text x="193.8" y="158.4">1</text>
<text x="193.8" y="161.9">2</text>
<text x="198.3" y="159.8">M2 /FB</text>
<text x="36" y="163.3">6</text>
<text x="193.8" y="165.5">3</text>
<text x="198.3" y="163.3">M2 /SF</text>
<text x="198.3" y="166.9">M2 PWM /D1</text>
<text x="193.8" y="172.5">5</text>
<text x="193.8" y="169">4</text>
<text x="198.3" y="173.9">M2 IN1</text>
<text x="198.3" y="170.4">M2 PWM /D2</text>
<text x="31.5" y="176">1</text>
<text x="36" y="177.4">1</text>
<text x="193.8" y="176">6</text>
<text x="193.8" y="179.6">7</text>
<text x="198.3" y="177.4">M2 IN2</text>
<text x="238.1" y="179.6">24</text>
<text x="31.5" y="183.1">2</text>
<text x="36" y="184.5">2</text>
<text x="77.4" y="183.1">1</text>
<text x="81.8" y="184.5">VIN</text>
<text x="110.3" y="184.5">VOUT</text>
<text x="121.7" y="183.1">3</text>
<text x="193.8" y="183.1">8</text>
<text x="198.3" y="181">INV</text>
<text x="198.3" y="184.5">SLEW</text>
<text x="221.1" y="184.5">M2 OUT1</text>
<text x="221.1" y="181">M2 OUT2</text>
<text x="238.1" y="183.1">23</text>
<text x="31.5" y="190.1">3</text>
<text x="36" y="191.6">3</text>
<text x="191.8" y="190.1">10</text>
<text x="193.8" y="186.6">9</text>
<text x="198.3" y="191.6">M1 /FB</text>
<text x="198.3" y="188">EN</text>
<text x="228.4" y="191.6">GND</text>
<text x="229.8" y="188">VIN</text>
<text x="238.1" y="190.1">21</text>
<text x="238.1" y="186.6">22</text>
<text x="31.5" y="197.2">4</text>
<text x="191.8" y="193.1">11</text>
<text x="191.8" y="196.7">12</text>
<text x="198.3" y="195.1">M1 /SF</text>
<text x="221.1" y="195.1">M1 OUT2</text>
<text x="238.1" y="197.2">19</text>
<text x="238.1" y="193.7">20</text>
<text x="36" y="198.6">4</text>
<text x="77.4" y="200.7">2</text>
<text x="81.8" y="202.1">GNDIN</text>
<text x="105.2" y="202.1">GNDOUT</text>
<text x="121.7" y="200.7">4</text>
<text x="191.8" y="203.7">14</text>
<text x="191.8" y="200.2">13</text>
<text x="198.3" y="198.6">M1 PWM /D1</text>
<text x="198.3" y="202.1">M1 PWM /D2</text>
<text x="221.1" y="198.6">M1 OUT1</text>
<text x="31.5" y="204.3">5</text>
<text x="36" y="205.7">5</text>
<text x="191.8" y="207.8">15</text>
<text x="198.3" y="209.2">M1 IN2</text>
<text x="198.3" y="205.7">M1 IN1</text>
<text x="31.5" y="211.3">6</text>
<text x="36" y="212.7">6</text>
<text x="191.8" y="214.8">17</text>
<text x="191.8" y="211.3">16</text>
<text x="198.3" y="212.7">VDD</text>
<text x="319" y="214.8">1</text>
<text x="329.8" y="214.8">2</text>
<text x="191.8" y="218.4">18</text>
<text x="198.3" y="216.3">GND</text>
<text x="198.3" y="219.8">VIN</text>
<text x="318.2" y="221.5">+</text>
<text x="331.2" y="221.5">-</text>
<text x="38.6" y="227.2">1</text>
<text x="107.6" y="227.2">48</text>
<text x="193.8" y="225.4">1</text>
<text x="198.3" y="226.8">M2 /FB</text>
<text x="38.6" y="230.7">2</text>
<text x="43" y="232.1">D0/RX1</text>
<text x="43" y="228.6">GND</text>
<text x="71.6" y="228.6">Vin (3.6 to 5.5 volts)</text>
<text x="97.8" y="232.1">GND</text>
<text x="107.6" y="230.7">47</text>
<text x="193.8" y="229">2</text>
<text x="193.8" y="232.5">3</text>
<text x="198.3" y="230.4">M2 /SF</text>
<text x="198.3" y="233.9">M2 PWM /D1</text>
<text x="38.6" y="237.8">4</text>
<text x="38.6" y="234.2">3</text>
<text x="43" y="239.2">D2</text>
<text x="43" y="235.7">D1/TX1</text>
<text x="75.6" y="235.7">3.3V(250mA max)</text>
<text x="93" y="239.2">D23/A9</text>
<text x="107.6" y="234.2">46</text>
<text x="107.6" y="237.8">45</text>
<text x="193.8" y="239.5">5</text>
<text x="193.8" y="236">4</text>
<text x="198.3" y="237.4">M2 PWM /D2</text>
<text x="38.6" y="244.8">6</text>
<text x="38.6" y="241.3">5</text>
<text x="43" y="242.7">D3</text>
<text x="93" y="242.7">D22/A8</text>
<text x="107.6" y="241.3">44</text>
<text x="107.6" y="244.8">43</text>
<text x="193.8" y="243.1">6</text>
<text x="198.3" y="244.5">M2 IN2</text>
<text x="198.3" y="240.9">M2 IN1</text>
<text x="38.6" y="251.9">8</text>
<text x="38.6" y="248.4">7</text>
<text x="43" y="249.8">D5</text>
<text x="43" y="246.2">D4</text>
<text x="85.2" y="246.2">D21/A7/RX5</text>
<text x="85.4" y="249.8">D20/A6/TX5</text>
<text x="107.6" y="248.4">42</text>
<text x="107.6" y="251.9">41</text>
<text x="193.8" y="246.6">7</text>
<text x="193.8" y="250.1">8</text>
<text x="198.3" y="248">INV</text>
<text x="198.3" y="251.5">SLEW</text>
<text x="221.1" y="251.5">M2 OUT1</text>
<text x="221.1" y="248">M2 OUT2</text>
<text x="238.1" y="250.1">23</text>
<text x="238.1" y="246.6">24</text>
<text x="38.6" y="255.4">9</text>
<text x="43" y="256.8">D7/RX2</text>
<text x="43" y="253.3">D6</text>
<text x="84.8" y="256.8">D18/A4/SDA</text>
<text x="85.4" y="253.3">D19/A5/SCL</text>
<text x="107.6" y="255.4">40</text>
<text x="191.8" y="257.2">10</text>
<text x="193.8" y="253.6">9</text>
<text x="198.3" y="255.1">EN</text>
<text x="229.8" y="255.1">VIN</text>
<text x="238.1" y="257.2">21</text>
<text x="238.1" y="253.6">22</text>
<text x="36.5" y="262.5">11</text>
<text x="36.5" y="258.9">10</text>
<text x="43" y="263.9">D9</text>
<text x="43" y="260.3">D8/TX2</text>
<text x="75.2" y="260.3">D17/A3/TX4/SDA1</text>
<text x="75.6" y="263.9">D16/A2/RX4/SCL1</text>
<text x="107.6" y="258.9">39</text>
<text x="107.6" y="262.5">38</text>
<text x="191.8" y="260.2">11</text>
<text x="191.8" y="263.7">12</text>
<text x="198.3" y="258.6">M1 /FB</text>
<text x="198.3" y="262.1">M1 /SF</text>
<text x="221.1" y="262.1">M1 OUT2</text>
<text x="228.4" y="258.6">GND</text>
<text x="238.1" y="260.7">20</text>
<text x="36.5" y="269.5">13</text>
<text x="36.5" y="266">12</text>
<text x="43" y="267.4">D10/CS</text>
<text x="85.2" y="267.4">D15/A1/RX3</text>
<text x="107.6" y="266">37</text>
<text x="107.6" y="269.5">36</text>
<text x="191.8" y="267.2">13</text>
<text x="198.3" y="265.6">M1 PWM /D1</text>
<text x="198.3" y="269.2">M1 PWM /D2</text>
<text x="221.1" y="265.6">M1 OUT1</text>
<text x="238.1" y="264.2">19</text>
<text x="313.5" y="266">1</text>
<text x="313.5" y="269.5">2</text>
<text x="36.5" y="273">14</text>
<text x="43" y="274.5">D12/MISO(DIN)</text>
<text x="43" y="270.9">D11/MOSI(DOUT)</text>
<text x="83" y="274.5">D13/SCK/LED</text>
<text x="85.4" y="270.9">D14/A0/TX3</text>
<text x="107.6" y="273">35</text>
<text x="191.8" y="274.8">15</text>
<text x="191.8" y="270.8">14</text>
<text x="198.3" y="272.7">M1 IN1</text>
<text x="313.5" y="273">3</text>
<text x="36.5" y="280.1">16</text>
<text x="36.5" y="276.6">15</text>
<text x="43" y="281.5">D24/A10/SCL2/TX6</text>
<text x="43" y="278">3.3V</text>
<text x="91" y="281.5">D41/A17</text>
<text x="97.8" y="278">GND</text>
<text x="107.6" y="276.6">34</text>
<text x="107.6" y="280.1">33</text>
<text x="191.8" y="281.9">17</text>
<text x="191.8" y="278.3">16</text>
<text x="198.3" y="279.8">VDD</text>
<text x="198.3" y="276.2">M1 IN2</text>
<text x="36.5" y="287.2">18</text>
<text x="36.5" y="283.6">17</text>
<text x="43" y="285">D25/A11/SDA2/RX6</text>
<text x="91" y="285">D40/A16</text>
<text x="107.6" y="283.6">32</text>
<text x="107.6" y="287.2">31</text>
<text x="191.8" y="285.4">18</text>
<text x="198.3" y="283.3">GND</text>
<text x="198.3" y="286.8">VIN</text>
<text x="36.5" y="290.7">19</text>
<text x="43" y="292.1">D27/A13/SCK1</text>
<text x="43" y="288.6">D26/A12/MOSI1</text>
<text x="78.9" y="288.6">D39/A15/MISO1</text>
<text x="83.2" y="292.1">D38/A14/CS1</text>
<text x="107.6" y="290.7">30</text>
<text x="36.5" y="297.7">21</text>
<text x="36.5" y="294.2">20</text>
<text x="43" y="299.2">D29/TX7</text>
<text x="43" y="295.6">D28/RX7</text>
<text x="92.8" y="295.6">D37/CS</text>
<text x="92.8" y="299.2">D36/CS</text>
<text x="107.6" y="294.2">29</text>
<text x="107.6" y="297.7">28</text>
<text x="36.5" y="304.8">23</text>
<text x="36.5" y="301.3">22</text>
<text x="43" y="302.7">D30</text>
<text x="91.1" y="302.7">D35/TX8</text>
<text x="107.6" y="301.3">27</text>
<text x="107.6" y="304.8">26</text>
<text x="36.5" y="308.3">24</text>
<text x="43" y="309.7">D32</text>
<text x="43" y="306.2">D31</text>
<text x="90.8" y="306.2">D34/RX8</text>
<text x="98.7" y="309.7">D33</text>
<text x="107.6" y="308.3">25</text>
</g>
<g font-size="3.2" fill="#800">
<text x="364.9" y="87.8">1</text>
<text x="268.8" y="92.8">1</text>
<text x="364.9" y="91.4">2</text>
<text x="364.9" y="94.9">3</text>
<text x="268.8" y="96.3">2</text>
<text x="268.8" y="99.8">3</text>
<text x="364.9" y="98.4">4</text>
<text x="364.9" y="102">5</text>
<text x="268.8" y="103.4">4</text>
<text x="268.8" y="106.9">5</text>
<text x="268.8" y="110.4">6</text>
<text x="268.8" y="113.9">7</text>
<text x="268.8" y="117.5">8</text>
</g>
<g font-size="2.1" fill="#a54b4b">
<text x="76.1" y="147.5">IN+</text>
<text x="87.9" y="149.2">IN+</text>
<text x="110.2" y="149.2">OUT+</text>
<text x="124.1" y="147.5">OUT+</text>
<text x="76.8" y="158.1">IN-</text>
<text x="87.9" y="159.8">IN-</text>
<text x="111" y="159.8">OUT-</text>
<text x="124.1" y="158.1">OUT-</text>
</g>
<g font-size="1.8" fill="#00f">
<text x="262.8" y="5.3">JST 2PIN</text>
<text x="174.6" y="10.6">JST 2PIN</text>
<text x="266.7" y="9.5">1</text>
<text x="75.8" y="12.3">JST 2PIN</text>
<text x="79.7" y="16.6">1</text>
<text x="104.1" y="12.3">JST 2PIN</text>
<text x="107.9" y="16.6">1</text>
<text x="178.5" y="14.8">1</text>
<text x="262.8" y="15.9">JST 2PIN</text>
<text x="266.7" y="13.1">2</text>
<text x="79.7" y="20.1">2</text>
<text x="107.9" y="20.1">2</text>
<text x="178.5" y="18.3">2</text>
<text x="266.7" y="20.1">1</text>
<text x="266.7" y="23.6">2</text>
<text x="75.8" y="24.7">JST 2PIN</text>
<text x="79.7" y="28.9">1</text>
<text x="262.8" y="26.5">JST 2PIN</text>
<text x="79.7" y="32.5">2</text>
<text x="266.7" y="30.7">1</text>
<text x="266.7" y="34.2">2</text>
<text x="84.7" y="49.4">JST 4PIN</text>
<text x="88.5" y="53.6">1</text>
<text x="116.4" y="49.4">JST 4PIN</text>
<text x="120.3" y="53.6">1</text>
<text x="88.5" y="57.1">2</text>
<text x="120.3" y="57.1">2</text>
<text x="88.5" y="60.7">3</text>
<text x="88.5" y="64.2">4</text>
<text x="120.3" y="60.7">3</text>
<text x="120.3" y="64.2">4</text>
<text x="324.6" y="75.8">JST 2PIN</text>
<text x="328.4" y="80.1">1</text>
<text x="328.4" y="83.6">2</text>
<text x="84.7" y="88.2">JST 4PIN</text>
<text x="116.4" y="88.2">JST 4PIN</text>
<text x="324.6" y="86.4">JST 2PIN</text>
<text x="88.5" y="92.4">1</text>
<text x="88.5" y="96">2</text>
<text x="120.3" y="92.4">1</text>
<text x="120.3" y="96">2</text>
<text x="328.4" y="90.7">1</text>
<text x="328.4" y="94.2">2</text>
<text x="88.5" y="99.5">3</text>
<text x="120.3" y="99.5">3</text>
<text x="324.6" y="97">JST 2PIN</text>
<text x="328.4" y="101.2">1</text>
<text x="88.5" y="103">4</text>
<text x="120.3" y="103">4</text>
<text x="324.6" y="107.6">JST 2PIN</text>
<text x="328.4" y="104.8">2</text>
<text x="84.7" y="112.9">JST 4PIN</text>
<text x="328.4" y="111.8">1</text>
<text x="88.5" y="117.1">1</text>
<text x="328.4" y="115.4">2</text>
<text x="88.5" y="120.6">2</text>
<text x="88.5" y="124.2">3</text>
<text x="88.5" y="127.7">4</text>
<text x="215.4" y="160.5">DUAL MC33926</text>
<text x="218.7" y="158.7">POLOLU</text>
<text x="216.7" y="162.3">Motor Driver</text>
<text x="215.4" y="227.5">DUAL MC33926</text>
<text x="218.7" y="225.8">POLOLU</text>
<text x="216.7" y="229.3">Motor Driver</text>
<text x="331.9" y="261.8">4</text>
<text x="331.9" y="268.8">2</text>
<text x="331.9" y="265.3">3</text>
<text x="331.9" y="272.3">1</text>
<text x="328.6" y="276.8">JST 4PIN</text>
</g>
</svg>
